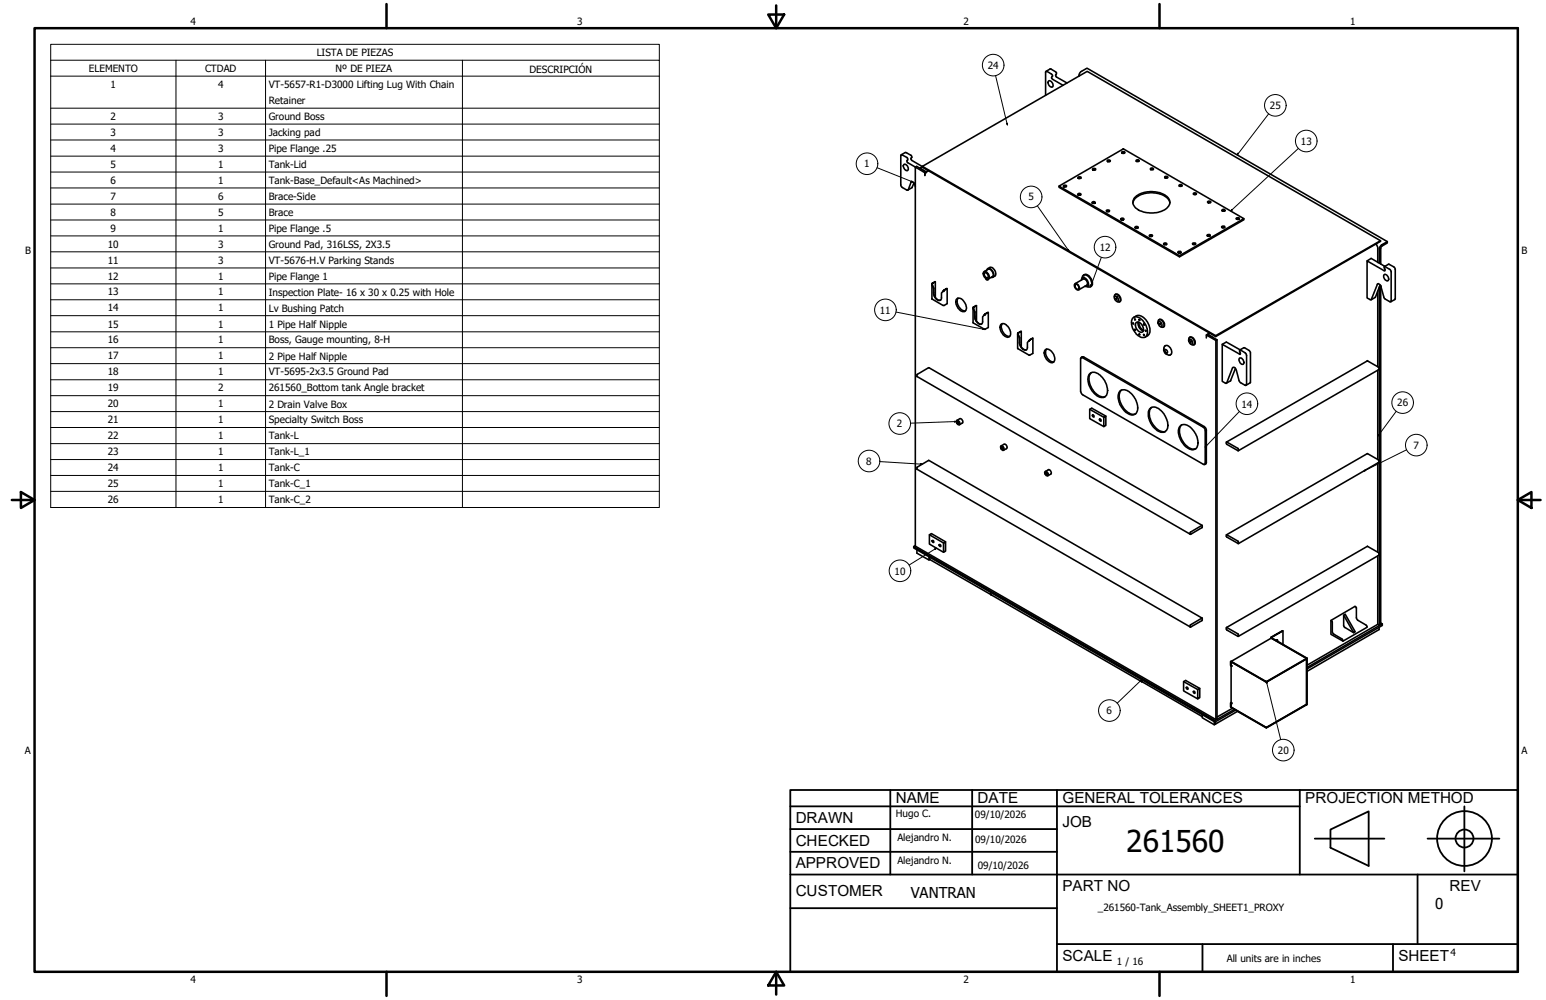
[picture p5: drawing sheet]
<svg xmlns="http://www.w3.org/2000/svg" width="432mm" height="279mm" viewBox="0 0 432 279" stroke-linecap="round" stroke-linejoin="round" font-family="sans-serif">
<!-- layer: Visible (ANSI) -->
<g fill="none" stroke="#000" stroke-width=".44">
<path d="M292.2 19.9l1.1-.7 .3 .1 1.5 1-.3 .6 .3 .6 2.9 1.7M292.7 22.8a.85 .85 0 0 1 .9 0 .85 .85 0 0 1 .5 .8 .57 .57 0 0 1-.4 .8 .57 .57 0 0 1-.7-.5zM296.9 23.8l-2.9-1.6-.3-.4 .2-.8-1.7-1.1-.2 6.7M301.4 21.2l.4-1.1 1.8-1 83.9 48.4M251.7 43.2l1.3-.6 1.5 .8 .2 .6-.3 .4 .3 .4 2.9 1.7-.7 .5M252.4 46a1.08 1.08 0 0 1 1.1 .5 1.08 1.08 0 0 1-.1 1.2 1.35 1.35 0 0 1-1-1.7zM255.3 51.1l-.5 1.3-1.2 .7M257.2 47.1l1.5 1M257.6 46.5v.2l81.9 47.3 46.1-26.6v-.2l-81.9-47.3-46.1 26.6 81.9 47.3 46.1-26.6M258.7 48.1l-2.7-1.6-.3 .2-2.2-1.2-.2-.4 .3-.5-.1-.4-1.5-.9a.26 .26 0 0 0-.3-.1 .26 .26 0 0 0-.1 .4l.1 8.3 .3 .5 1.5 .7 .9-2.2 .4-.2 .5 .4 .4 1.1M258.7 48.1l-.4 .9v-.7l-2.6-1.6v105.9l83.9 48.4 .3-.1v-106l-2.7-1.5-.3 .2M258.7 48.1l.6-.4-1 .6"/>
<path d="M295.8 52l18-10.4 33.6 19.5-18 10.3zM295.8 52v.3l33.6 19.5v-.4M297 51.9l.2-.1a.36 .36 0 0 1 .6-.1 .36 .36 0 0 1 0 .5 .36 .36 0 0 1-.6 0zM297.1 52.1h.7M301.1 54.5v-.1a.38 .38 0 0 1 .4-.4 .38 .38 0 0 1 .3 .5h-.7h.7M301.2 49.8h.7M301.2 49.5h.6a.39 .39 0 0 1-.3 .5 .39 .39 0 0 1-.4-.3zM305.1 56.8a.35 .35 0 0 1 .4-.4 .35 .35 0 0 1 .3 .4h-.7h.7M305.2 47.2a.39 .39 0 0 1 .5-.2 .39 .39 0 0 1 .2 .5h-.7zM305.2 47.4h.7M309.1 58.7h.2a.34 .34 0 0 1 .5 0 .34 .34 0 0 1-.1 .5 .34 .34 0 0 1-.5-.1h-.1zM309.1 59.1h.7"/>
<path d="M309.2 44.8l.7-.1a.36 .36 0 0 1 0 .6 .36 .36 0 0 1-.6-.2zM309.3 45.1h.7M313.3 42.5l.6-.1a.36 .36 0 0 1 0 .5 .36 .36 0 0 1-.5-.2zM313.4 42.7h.7M316.4 56.7a4.7 4.7 0 0 1 4.8-2.9 5.3 5.3 0 0 1 5.5 2.7l.1 .2M316.9 55.2a7.3 7.3 0 0 1 9.3 0 2.13 2.13 0 0 1-.9 3.4 7.7 7.7 0 0 1-8.2-.6l-.2-.2a1.92 1.92 0 0 1 0-2.6zM317.4 45.1h.7M317.4 44.7h.1a.35 .35 0 0 1 .5-.1 .35 .35 0 0 1 .1 .5 .35 .35 0 0 1-.5 0l-.3-.1zM321.3 47.1l.2-.1a.36 .36 0 0 1 .5 0 .36 .36 0 0 1 0 .5 .36 .36 0 0 1-.5-.1zM321.4 47.4h.7M325.3 49.4l.7-.1a.38 .38 0 0 1-.2 .6 .38 .38 0 0 1-.5-.4zM325.4 49.7h.7"/>
<path d="M329.3 51.8l.2-.2a.35 .35 0 0 1 .5-.1 .35 .35 0 0 1 .1 .5 .35 .35 0 0 1-.5 .1zM329.4 52h.7M333.4 54.3h.7M333.4 54l.6-.1a.39 .39 0 0 1-.1 .6 .39 .39 0 0 1-.6-.3zM337.3 56.3h.7a.38 .38 0 0 1-.2 .5 .38 .38 0 0 1-.5-.3zM337.4 56.6h.7M341.4 58.9a.35 .35 0 0 1 .3-.4 .35 .35 0 0 1 .3 .5l-.6-.1h.7M260.3 79.4v4.2l3.1 1.7 1.1-.5v-4.2M260.3 79.2v.4M260.3 79.2l.9-.5-.8 .5M260.3 79.6l.4 1M260.3 79.2h.1"/>
<path d="M260.4 79.6l.4 .9v1.3a2.07 2.07 0 0 0 1.9 2.1M260.4 79.6h-.1M260.4 79.2v.4M261.2 78.7v4.3M274.9 75.9a1.37 1.37 0 0 1 1.1 2.1 1.37 1.37 0 0 1-1.1-2.1zM274.9 75.9l1.1-.7a1.37 1.37 0 0 1 1.2 2.1l-1.3 .9h-.4v-.3M275.1 76.2a.86 .86 0 0 1 .8 .5 .86 .86 0 0 1-.2 1 .97 .97 0 0 1-.6-1.5zM275.7 75.4a.74 .74 0 0 1 .7-.4 .74 .74 0 0 1 .7 .6 1.16 1.16 0 0 1 0 1.9h-.3M275.9 75.1l.6-.4a1.62 1.62 0 0 1 1.3 2.5l-.5 .3M300.2 79.6a.72 .72 0 0 1 .9 0 .72 .72 0 0 1 .3 .8v.1a.53 .53 0 0 1-.6 .3 .53 .53 0 0 1-.4-.5zM300.2 79.3a1.09 1.09 0 0 1 1.1 .5 1.09 1.09 0 0 1-.1 1.2 1.2 1.2 0 0 1-1-1.7zM300.3 79.2l2.2-1.2a1.14 1.14 0 0 1 1 1.7l-2.2 1.3"/>
<path d="M302.1 78.2v-.3a1.08 1.08 0 0 1 1.7 .8l.2 .6a.63 .63 0 0 1-.2 .7 .63 .63 0 0 1-.8-.1M302.3 77.7a.9 .9 0 0 1 .6-1 .9 .9 0 0 1 1.1 .5 2.09 2.09 0 0 1 .5 2.9h-.8M302.6 76.9a1.6 1.6 0 0 1 2.3 1.1l.2 1.5-.6 .6M302.8 77.4l-.5 .2M304.2 79.8l-.5 .2M313.1 61.4l-.1-.1a.42 .42 0 0 1 .4-.4 .42 .42 0 0 1 .4 .4l-.7 .1h.7M317.1 63.7a.34 .34 0 0 1 .3-.5 .34 .34 0 0 1 .4 .5h-.7h.7M321 65.8l.3-.2a.34 .34 0 0 1 .5 0 .34 .34 0 0 1 0 .5 .34 .34 0 0 1-.5 0zM321.1 66h.7M325.1 68.3a.34 .34 0 0 1 .3-.4 .34 .34 0 0 1 .4 .4h-.7h.7M329.1 70.6a.39 .39 0 0 1 .3-.5 .39 .39 0 0 1 .5 .4l-.4 .2-.4-.1h.7M333.2 68.3a.39 .39 0 0 1 .3-.5 .39 .39 0 0 1 .4 .3l-.3 .3-.4-.1h.7"/>
<path d="M337.2 65.9a.39 .39 0 0 1 .4-.5 .39 .39 0 0 1 .4 .4l-.4 .2-.4-.1h.7M341.3 63.6a.39 .39 0 0 1 .3-.5 .39 .39 0 0 1 .5 .3l-.4 .3-.4-.1h.7M345.4 61.2a.39 .39 0 0 1 .3-.5 .39 .39 0 0 1 .4 .4l-.3 .2-.4-.1h.7M347.4 61.1v.3l-18 10.4M381.8 72.9l4.9 2.8v-1.3l1.5 .8 .3 .4-.1 8.7-1.7-.9-1-3.5-.4-.5a.3 .3 0 0 0-.4-.2 .3 .3 0 0 0-.2 .3l-1.7 4.2-.3 .1-.9-.6zM381.8 72.9l1.2-.7 3.8 2.2M384.2 68.2l.6 .9v4.2M385.3 73.5v-4.3l.5-.7 1.7-1v.4l-1.5 .9-.4 .4v4.6M385.4 79.6l-1.2 3.4-1.2 .8M385.6 79.8v94.6l-.3 .3M386.6 76.8a1.12 1.12 0 0 1 1.2 1.5 1.03 1.03 0 0 1-1.1-.2 1.03 1.03 0 0 1-.2-1.1zM386.7 74.5l1.2-.7 1.5 .9 .3 .5v8.3l-1.3 .8"/>
<path d="M260.7 80.6v1.3a1.84 1.84 0 0 0 2 2l.3-.5v-1.5l.4-.5M260.8 80.5l-.1 .1M263.6 81.1l-.2 .3M263.6 81.1l.9-.5-.8 .6M263.6 81.1l.1 .1M263.7 81.2l-.3 .2M267.5 83.3a2.67 2.67 0 0 1 2.4 3.1 1.1 1.1 0 0 1-1.1 .7 1.1 1.1 0 0 1-1-.8 2.03 2.03 0 0 1-.3-3zM267.6 83.3a2.65 2.65 0 0 0 2 3.6M271.8 86v4.2l3.2 1.8 1-.5v-4.2M271.8 85.9v.4M271.8 85.9l.9-.5-.8 .5M271.8 86.3l.4 .9"/>
<path d="M271.8 85.9h.1M271.9 86.2l.4 1v1.3a1.95 1.95 0 0 0 1.9 2M271.9 86.2l-.1 .1M271.9 85.9v.3M272.2 87.2v1.3a2.07 2.07 0 0 0 1.9 2.1l.3-.5v-1.6l.5-.5M272.2 87.2h.1M272.7 85.4v4.3M275.1 87.7l-.2 .3M275.1 87.7l.9-.4-.8 .5M275.1 87.7l.1 .1M275.2 87.8l-.3 .2M279.5 90.7l.2-.1a2.02 2.02 0 0 1 2.4 1.8 1.06 1.06 0 0 1 .1 1.3 1.06 1.06 0 0 1-1.1 .4 2.74 2.74 0 0 1-1.6-3.4z"/>
<path d="M279.9 90.4a2.64 2.64 0 0 0 2.1 3.6M284.2 93.3v4l3.3 2 1-.6v-4.2M284.3 93.5h.1M284.3 93v.5M284.3 93l.9-.4-.8 .5M284.3 93.5l.4 .9M284.3 93l.1 .1M284.4 93.5l.4 .9v1.3a2.07 2.07 0 0 0 1.9 2M284.4 93.1v.4M284.7 94.4v1.3a1.76 1.76 0 0 0 2.1 2l.2-.4v-1.6l.3-.5M284.8 94.4h-.1M285.2 92.6v4.2"/>
<path d="M287.6 94.9l-.3 .3M287.6 94.9l.9-.4-.8 .5M287.6 94.9l.1 .1M287.7 95l-.4 .2M292 97.7a1.88 1.88 0 0 1 2.4 1.6 1.16 1.16 0 0 1 .2 1.3 1.16 1.16 0 0 1-1 .7 2.65 2.65 0 0 1-1.6-3.6zM292.3 97.5a2.56 2.56 0 0 0 2 3.6M301.9 99.9h.4l34 19.6 .3 .6v9.5l-.4 .2-34-19.6-.4-.7zM302 99.9l.3-.2 .4 .1 33.7 19.4 .5 .9v9.2l-.4 .5M311.3 83a.63 .63 0 0 1 .4-.8 .63 .63 0 0 1 .8 .5l.2 .3a.72 .72 0 0 1 .3 .9 .72 .72 0 0 1-.8 .4l-.3-.1M311.3 82.8a.84 .84 0 0 1 .9 .4 .84 .84 0 0 1-.1 1 1.04 1.04 0 0 1-.8-1.4zM311.5 82.3a1.28 1.28 0 0 1 1.3 .5 1.28 1.28 0 0 1 0 1.5h-.1M316.3 89a1.82 1.82 0 0 1 2.8 .5 3.7 3.7 0 0 1 .9 4.5 2.33 2.33 0 0 1-3.1-1.4 3.5 3.5 0 0 1-.6-3.6z"/>
<path d="M316.7 88.6l.7-.3a2.97 2.97 0 0 1 3.3 2.1 2.79 2.79 0 0 1-.2 3.4l-.7 .4M316.9 89.2l.2 .2zM317.3 90.2a1.55 1.55 0 0 1 2 1.6 .8 .8 0 0 1-.4 1 .8 .8 0 0 1-1-.3l-.7-1.2-.1-.7zM317.9 90a2.14 2.14 0 0 0 1.4 2.5M318.1 90l.3 1.3 .9 1M318.1 89.3l.3 .2zM319.4 90.6l.2 .3zM319.9 92.3l.2 .3zM323.5 90a.79 .79 0 0 1 .9 .3 .79 .79 0 0 1 0 .9l-.6-.1zM323.5 90a.63 .63 0 0 1 .4-.8 .63 .63 0 0 1 .8 .5 .94 .94 0 0 1 .5 .9 .94 .94 0 0 1-.6 .8l-.5-.2M323.7 89.3a1.29 1.29 0 0 1 1.5 1.7l-.3 .4M325.1 97.4v.1"/>
<path d="M325.4 97.7a.57 .57 0 0 1 .6 .3 .57 .57 0 0 1-.2 .7l-.5-.6zM325.9 99a.88 .88 0 0 0 1.2-.1 .88 .88 0 0 0 .1-1.2 1.26 1.26 0 0 0-2-.9 1.46 1.46 0 0 0 .8 2.2M332 94.9a.79 .79 0 0 1 1 .3 .79 .79 0 0 1-.1 1l-.6-.3zM332 95a.63 .63 0 0 1 .5-.8 .63 .63 0 0 1 .7 .5l.2 .3a.72 .72 0 0 1 .3 .9 .72 .72 0 0 1-.8 .4l-.2-.1M332.2 94.3a1.28 1.28 0 0 1 1.4 .5 1.28 1.28 0 0 1 0 1.5h-.2M336.9 94.4v-.8l2.7 1.5M337.6 93.2l.3-.1-.7 .3 1.6 .9M339.5 93.8v.2M339.6 95.1v105.9M339.9 94.9l-.3 .2M341.4 96.2l4.9 2.8 .2-.1-.2-1.1 1.7 .9 .2 .6v8.1l-.2 .3-1.7-.9-1-3.4-.6-.8-.5 .2-1.6 4.1-.2 .2-1-.5zM341.4 96.2l1.1-.6 3.8 2.1"/>
<path d="M346.3 97.8l1.3-.6 1.3 .7 .3 .5v8.5l-1.2 .7M384.8 81.3v21.2M385.3 80.2v94.5l-.5-.3M267.1 117.5a.69 .69 0 0 1 .9 .3 .69 .69 0 0 1-.2 .9l-.5-.4zM267.3 117.5l.8-.5a.85 .85 0 0 1 .7 1.2l-.8 .5M267.3 117.8a.34 .34 0 0 1 .5 .2 .34 .34 0 0 1-.2 .4zM267.4 118l.2 .4M267.5 117.9l.2 .4M267.5 117.7v.4l.3 .3-.3-.4v-.3l-.1 .4 .4 .3M267.5 117.9l.3 .3M267.5 117.7l.3 .6zM267.6 117.7l.3 .5-.2-.4"/>
<path d="M267.7 117.9l.1 .3-.1-.3M267.8 117.9v.1M304.4 114.4l3.9 2.2M304.5 104.3a2.33 2.33 0 0 1 3.1 .9 4.8 4.8 0 0 1 1.3 5.4 2.13 2.13 0 0 1-3.2-.6 4.9 4.9 0 0 1-1.5-5.4zM304.8 104.1a3.9 3.9 0 0 0 .5 4.9 3.3 3.3 0 0 0 3.4 1.8M305.1 116a.28 .28 0 0 1 .4 .1 .28 .28 0 0 1-.2 .4zM307.1 117l.2 .1a.27 .27 0 0 1 .3 .3 .27 .27 0 0 1-.3 .2 .27 .27 0 0 1-.2-.3zM308.3 116.6l.6-.3v2.6l-.6 .3zM308.9 116.3l-4-2.3-.5 .4v2.6l3.9 2.2M312.7 109.3a2.25 2.25 0 0 1 3.3 .7 4.9 4.9 0 0 1 1.4 5.4l-.2 .2a2.66 2.66 0 0 1-3.6-1.4 4.3 4.3 0 0 1-.9-4.9zM313.2 109a4.1 4.1 0 0 0 .7 5.1 3.1 3.1 0 0 0 3.2 1.5M321.4 113.9a3.3 3.3 0 0 1 3.8 1.9 4.2 4.2 0 0 1 .6 4.5 2.13 2.13 0 0 1-3.3-.6 4.9 4.9 0 0 1-1.4-5.4z"/>
<path d="M321.6 113.9a3.6 3.6 0 0 0 .2 4.3 3.6 3.6 0 0 0 3.7 2.3M329.9 118.8a2.94 2.94 0 0 1 3.5 1.7 4 4 0 0 1 .5 4.9 2.97 2.97 0 0 1-3.7-1.8 4.1 4.1 0 0 1-.6-4.5zM330.1 118.7a4.1 4.1 0 0 0 .6 5.1 3.3 3.3 0 0 0 3.2 1.6M345.1 102.9l-1.4 3.5-1.2 .7M346.2 100.1a1.07 1.07 0 0 1 1 .5 1.07 1.07 0 0 1 0 1.2 1.26 1.26 0 0 1-1-1.7zM384.8 103.4v25M279.5 124.7a.68 .68 0 0 1 .8 .3 .68 .68 0 0 1-.2 .9l-.6-.6zM279.6 124.6l.8-.5a.77 .77 0 0 1 .8 .4 .77 .77 0 0 1-.1 .8l-.8 .5M279.7 125.1l.2 .4M279.7 124.9a.34 .34 0 0 1 .4 .2 .34 .34 0 0 1-.1 .4l-.3-.2zM279.8 124.8l.1 .7h.3l-.4-.2v-.5l.2 .6 .2 .1-.2-.2-.1-.5 .1 .5 .2 .1-.2-.5 .2 .4M279.8 125.1l.2 .3"/>
<path d="M279.9 125l.2 .3M280 125l.2 .3M280 125l.2 .2M280.1 125l.1 .2M292 131.8l.8-.5a.81 .81 0 0 1 .7 1.2l-.8 .4M292 131.7a.8 .8 0 0 1 .5 1.3 .87 .87 0 0 1-.5-1.3zM292 132a.34 .34 0 0 1 .5 .2 .34 .34 0 0 1-.2 .5l-.3-.3zM292.1 132.3l.2 .3M292.1 132l.1 .5 .3 .2M292.2 132.2l.2 .3M292.2 132v.4l.3 .3M292.2 132.1l.3 .4"/>
<path d="M292.2 132v.3l.3 .3-.3-.6M292.3 132l.3 .5M292.4 132.1l.1 .4M292.4 132l.2 .5M292.4 132.1l.1 .3M292.5 132.3v-.2v.2M342.5 123.5l3.3 1.8 .1 .6-3.3-1.8zM342.6 123.5l39.3-22.7 3.3 1.9v.6l-39.3 22.6M384.8 129.3v25M255.7 152.4l-.5 .3 84.1 48.6v.4l-84.1-48.6v-.4M256.1 153.7v.9l3.4 1.9 .2-.2v-.5M259.5 155.6v.9"/>
<path d="M259.6 149.4l3.9 2.3M259.7 156.3l17 9.8M260.3 151.1l.5 .1v.4l-.4-.2zM262.3 152.1l.5 .2v.4l-.5-.2zM263.5 151.7l.6-.3v2.6l-.6 .3zM264.1 151.4l-3.9-2.3-.6 .3v2.6l3.9 2.3M332.5 148.7l3.3-1.9-.1 .6-3.2 1.9zM335.8 146.8l-76.3-44.1-3.3 1.9-.1 .6 76.4 44.1M342.5 149.5l3.3 1.7 .1 .6-3.3-1.7zM342.6 149.4l39.3-22.7 3.3 2v.5l-39.3 22.7M384.8 155.3v19.1M276.7 165.5v.7l42.1 24.2"/>
<path d="M332.5 174.6l3.3-1.9-.1 .7-3.2 1.8zM335.8 172.7l-76.3-44-3.3 1.8-.1 .6 76.4 44.1M342.5 175.4l3.3 1.7 .1 .7-3.3-1.8zM342.6 175.3l39.3-22.6 3.3 1.9-.1 .5-39.2 22.7M355 178.1v.3M355 178.3l9.9 5.8M355 178.3l-11.2 6.5M355.1 178.3l10 5.6M355.1 178.3l-.1-.2 3.3-1.8-3.1 1.9 9.9 5.7M356.5 178.9l.2-.1 .1 .3M356.7 178.8v.3M358.3 176.3v3.7"/>
<path d="M371.7 173.4l.4 .3 .1 3.1 .3 .4 2.3 1.3 .3 .6 6.7-3.8-.3-.7-2.5-1.6-.2-3.3-.3-.3-6.8 4v3.8l3.4 1.9M375.3 171.9l2.8 4.9 .4-.3-2.8-4.9-.4 .3v3.2l2.8 1.7M384.8 174.4l-19.7 11.5M385.2 175.3v.6l-20.1 11.7M385.6 174.1l.5 .2v.5l-21 12.1M386.1 174.3l-21 12.2M318.8 189.9v.7l.2-.1 16.8 9.7M330.6 190.4l3.9 2.3M331.4 192l.4 .2-.1 .4-.3-.2zM333.4 193.1l.4 .3-.1 .3-.3-.2zM334.5 192.7l.6-.4v2.6l-.6 .4zM335.1 192.3l-3.9-2.2-.6 .3v2.6l3.9 2.3"/>
<path d="M335.8 199.6v.9l3.4 2M343.7 196.3l.3 1.4 9.7 5.7-9.7-5.6-.3-.3zM343.9 186l.1 .1-.3-.2v-1.1l9.7 5.6M343.9 184.8h-.2M343.9 186.1v10.2M343.9 196.3h-.2M344.2 197.9l-4.3 2.4M344.7 198.2l-5.4 3.1M345.1 198.4l-5.8 3.3M345.6 198.8l-6.1 3.5M353.4 190.4l-9.4-5.4-.1 1.1-.2-.1v-1.2h.2l9.9 5.6 11.1-6.4v12.9M364.9 184.1l-11 6.4-.5-.1"/>
<path d="M364.9 184.1v12.7l-11.3 6.4-9.9-5.7v-1l.3 .2-.1-.3M364.9 196.9l-11.2 6.4M364.9 196.9l-11.2 6.5M365.1 183.9l-.2 13M339.2 201.6v.9l.3-.2M339.5 201.7v.6"/>
<circle cx="311.8" cy="83.5" r=".14"/>
<circle cx="316.5" cy="90.4" r=".14"/>
<circle cx="317" cy="92.2" r=".11"/>
<circle cx="318.3" cy="93.5" r=".14"/>
<circle cx="319.5" cy="93.6" r=".12"/>
<circle cx="324" cy="90.6" r=".13"/>
<circle cx="332.5" cy="95.5" r=".13"/>
</g>
<g fill="#000">
<circle cx="263.4" cy="81.4" r=".22"/>
<circle cx="274.9" cy="88" r=".22"/>
<circle cx="326" cy="99" r=".22"/>
<circle cx="343.9" cy="186.1" r=".22"/>
<circle cx="343.9" cy="196.4" r=".22"/>
</g>
<g fill="none" stroke="#000" stroke-width=".28">
<path d="M14.2 16.8v-4.4h169.9v4.4M14.2 16.8h169.9v4.5M14.2 16.8v125h169.9v-120.5M49.1 16.8v125M74.2 16.8v125M129.2 16.8v125M14.2 21.3h169.9M14.2 30.2h169.9M14.2 34.7h169.9M14.2 39.1h169.9M278.1 21.1l3.3 13.8M281.1 34.5l.3-.1v.5z"/>
<path d="M354.3 31.8l-8.7 11.4M14.2 43.6h169.9M14.2 48.1h169.9M14.2 52.5h169.9M14.2 57h169.9M245 46.9l10 4M254.6 50.5l.4 .4-.6-.2zM289.8 57.5l8.8 12.6M344 58.5l.2 .2-.4 .2zM345.8 42.8l.1 .1-.3 .3zM362.6 41.5l-18.8 17.4M14.2 61.5h169.9"/>
<path d="M14.2 65.9h169.9M14.2 70.4h169.9M14.2 74.9h169.9M14.2 79.3h169.9M298.2 69.8l.2-.1 .2 .4zM304.7 79.6h.2l-.3 .5zM307.6 71.9l-3 8.2M14.2 83.8h169.9M14.2 88.2h169.9M14.2 92.7h169.9M14.2 97.2h169.9M250.3 87.2l24.7 4.8"/>
<path d="M274.6 91.8l.4 .2h-.5zM14.2 101.6h169.9M14.2 106.1h169.9M14.2 110.6h169.9M14.2 115h169.9M14.2 119.4h169.9M266.6 117.7l.5 .1-.5 .1zM267.1 117.8l-12.8 .4M346.1 115l-9.5 9.9M390 114.9l-5.2 7M14.2 124h169.9M14.2 128.4h169.9"/>
<path d="M14.2 132.8h169.9M14.2 137.3h169.9M245.7 129l11.9 .7M257 129.5l.6 .2-.6 .1zM336.9 124.4l.2 .2-.5 .3zM380.9 131.6l.4-.3 .1 .2zM385.1 121.4l.2 .1-.5 .4zM392.9 125.7l-12 5.9M261 153.3l.6-.1-.4 .3zM261.6 153.2l-7.7 4.7M318.4 190.2l.4-.3-.2 .5zM318.8 189.9l-6.8 6.6"/>
<path d="M353.7 190.4l.2 .4-.2 .1zM353.7 190.4l4 16.2"/>
<circle cx="277.4" cy="18.2" r="3"/>
<circle cx="356.2" cy="29.4" r="3"/>
<circle cx="364.8" cy="39.4" r="3"/>
<circle cx="242.2" cy="45.8" r="3"/>
<circle cx="288" cy="55" r="3"/>
<circle cx="308.6" cy="69.1" r="3"/>
<circle cx="247.3" cy="86.6" r="3"/>
<circle cx="251.3" cy="118.3" r="3"/>
<circle cx="348.3" cy="112.8" r="3"/>
<circle cx="391.8" cy="112.5" r="3"/>
<circle cx="242.7" cy="128.8" r="3"/>
<circle cx="395.6" cy="124.4" r="3"/>
<circle cx="251.4" cy="159.5" r="3"/>
<circle cx="309.8" cy="198.5" r="3"/>
<circle cx="358.4" cy="209.6" r="3"/>
</g>
<!-- layer: Borde (ANSI) -->
<g fill="none" stroke="#000" stroke-width=".7">
<path d="M9.7 7.9h414.2v263.6h-414.2zM107.9 1.1v6.8M214.6 4.1h4.4l-2.2 3.8zM216.8 1.5v6.4M323.8 1.1v6.8M3.3 139.7h6.4M5.8 137.5l3.9 2.2-3.9 2.2zM423.9 139.7l3.8-2.2v4.4zM423.9 139.7h6.4M107.9 271.5v6.8M216.8 271.5l2.2 3.8h-4.4zM216.8 271.5v6.4"/>
<path d="M323.8 271.5v6.8"/>
</g>
<!-- layer: Title (ANSI)-1 -->
<g fill="none" stroke="#000" stroke-width=".51">
<path d="M220.7 220.7h203.2v50.8h-203.2zM220.7 225.3h142.3M220.7 231.6h74.5M220.7 238h74.5M248.7 220.7v23.6M271.5 220.7v23.6M295.2 220.7v50.8M363 220.7v23.6M367.2 234.3h19.5M371.6 231.8l10.7-5.1v15.2l-10.7-5zM398.7 234.3h20.1M409 225.3v18.2"/>
<path d="M220.7 244.3h203.2M220.7 253.7h74.5M395.9 244.3v19.5M295.2 263.8h128.7M335.9 263.8v7.7M389.1 263.8v7.7"/>
<circle cx="409" cy="234.3" r="7.7"/>
<circle cx="409" cy="234.3" r="2.51"/>
</g>
<g fill="#000">
<path d="M281.1 34.5l.3-.1v.5zM254.6 50.5l.4 .4-.6-.2zM344 58.5l.2 .2-.4 .2zM345.8 42.8l.1 .1-.3 .3zM298.2 69.8l.2-.1 .2 .4zM304.7 79.6h.2l-.3 .5zM274.6 91.8l.4 .2h-.5zM266.6 117.7l.5 .1-.5 .1zM257 129.5l.6 .2-.6 .1zM336.9 124.4l.2 .2-.5 .3zM380.9 131.6l.4-.3 .1 .2zM385.1 121.4l.2 .1-.5 .4z"/>
<path d="M261 153.3l.6-.1-.4 .3zM318.4 190.2l.4-.3-.2 .5zM353.7 190.4l.2 .4-.2 .1z"/>
</g>
<text font-size="8.4" x="314.6" y="238.1">261560</text>
<g font-size="4.3">
<text x="250.2" y="224.2">NAME</text>
<text x="273" y="224.2">DATE</text>
<text x="296.7" y="224.3">GENERAL TOLERANCES</text>
<text x="364.6" y="224.3">PROJECTION METHOD</text>
<text x="222.2" y="229.9">DRAWN</text>
<text x="296.7" y="230.9">JOB</text>
<text x="222.2" y="236.3">CHECKED</text>
<text x="222.2" y="242.6">APPROVED</text>
<text x="222.2" y="250.3">CUSTOMER</text>
<text x="296.7" y="249">PART NO</text>
<text x="404.8" y="248.9">REV</text>
<text x="296.7" y="268.4">SCALE</text>
<text x="390.6" y="268.4">SHEET</text>
</g>
<g font-size="4.2">
<text x="254.4" y="250.8">VANTRAN</text>
<text x="400.9" y="254">0</text>
</g>
<g font-size="2.8">
<text x="53.2" y="6.9">4</text>
<text x="161.2" y="6.9">3</text>
<text x="269.1" y="6.9">2</text>
<text x="377.1" y="6.9">1</text>
<text x="88.5" y="15.6">LISTA DE PIEZAS</text>
<text x="24.8" y="20.1">ELEMENTO</text>
<text x="57.3" y="20.1">CTDAD</text>
<text x="93.7" y="20.1">Nº DE PIEZA</text>
<text x="147.9" y="20.4">DESCRIPCIÓN</text>
<text x="275.9" y="19.2">24</text>
<text x="30.9" y="24.6">1</text>
<text x="60.9" y="24.6">4</text>
<text x="75.1" y="24.6">VT-5657-R1-D3000 Lifting Lug With Chain</text>
<text x="75.1" y="29.1">Retainer</text>
<text x="30.9" y="33.5">2</text>
<text x="60.9" y="33.5">3</text>
<text x="75.1" y="33.5">Ground Boss</text>
<text x="354.7" y="30.5">25</text>
<text x="30.9" y="38">3</text>
<text x="60.9" y="38">3</text>
<text x="75.1" y="38">Jacking pad</text>
<text x="363.3" y="40.4">13</text>
<text x="30.9" y="42.4">4</text>
<text x="30.9" y="46.9">5</text>
<text x="60.9" y="42.4">3</text>
<text x="60.9" y="46.9">1</text>
<text x="75.1" y="42.4">Pipe Flange .25</text>
<text x="75.1" y="46.9">Tank-Lid</text>
<text x="241.4" y="46.7">1</text>
<text x="30.9" y="51.3">6</text>
<text x="60.9" y="51.3">1</text>
<text x="75.1" y="51.4">Tank-Base_Default&lt;As Machined&gt;</text>
<text x="30.9" y="55.8">7</text>
<text x="60.9" y="55.8">6</text>
<text x="75.1" y="55.8">Brace-Side</text>
<text x="287.3" y="56">5</text>
<text x="30.9" y="60.3">8</text>
<text x="30.9" y="64.7">9</text>
<text x="60.9" y="60.3">5</text>
<text x="60.9" y="64.7">1</text>
<text x="75.1" y="60.3">Brace</text>
<text x="75.1" y="64.8">Pipe Flange .5</text>
<text x="7" y="70.9">B</text>
<text x="30.1" y="69.2">10</text>
<text x="60.9" y="69.2">3</text>
<text x="75.1" y="69.2">Ground Pad, 316LSS, 2X3.5</text>
<text x="307.1" y="70.1">12</text>
<text x="424.9" y="70.9">B</text>
<text x="30.1" y="73.7">11</text>
<text x="60.9" y="73.7">3</text>
<text x="75.1" y="73.7">VT-5676-H.V Parking Stands</text>
<text x="30.1" y="78.1">12</text>
<text x="30.1" y="82.5">13</text>
<text x="60.9" y="78.1">1</text>
<text x="60.9" y="82.5">1</text>
<text x="75.1" y="78.1">Pipe Flange 1</text>
<text x="75.1" y="82.6">Inspection Plate- 16 x 30 x 0.25 with Hole</text>
<text x="30.1" y="87">14</text>
<text x="60.9" y="87">1</text>
<text x="75.1" y="87.1">Lv Bushing Patch</text>
<text x="245.7" y="87.6">11</text>
<text x="30.1" y="91.5">15</text>
<text x="30.1" y="95.9">16</text>
<text x="60.9" y="91.5">1</text>
<text x="60.9" y="95.9">1</text>
<text x="75.1" y="91.5">1 Pipe Half Nipple</text>
<text x="75.1" y="95.9">Boss, Gauge mounting, 8-H</text>
<text x="30.1" y="100.4">17</text>
<text x="60.9" y="100.4">1</text>
<text x="75.1" y="100.5">2 Pipe Half Nipple</text>
<text x="30.1" y="104.9">18</text>
<text x="60.9" y="104.8">1</text>
<text x="75.1" y="104.9">VT-5695-2x3.5 Ground Pad</text>
<text x="30.1" y="109.3">19</text>
<text x="30.1" y="113.8">20</text>
<text x="60.9" y="109.3">2</text>
<text x="60.9" y="113.8">1</text>
<text x="75.1" y="109.3">261560_Bottom tank Angle bracket</text>
<text x="75.1" y="113.9">2 Drain Valve Box</text>
<text x="346.7" y="113.9">14</text>
<text x="390.3" y="113.5">26</text>
<text x="30.1" y="118.3">21</text>
<text x="60.9" y="118.2">1</text>
<text x="75.1" y="118.3">Specialty Switch Boss</text>
<text x="250.5" y="119.4">2</text>
<text x="30.1" y="122.7">22</text>
<text x="60.9" y="122.7">1</text>
<text x="75.1" y="122.7">Tank-L</text>
<text x="394.8" y="125.3">7</text>
<text x="30.1" y="127.2">23</text>
<text x="30.1" y="131.6">24</text>
<text x="60.9" y="127.2">1</text>
<text x="60.9" y="131.6">1</text>
<text x="75.1" y="127.2">Tank-L_1</text>
<text x="75.1" y="131.7">Tank-C</text>
<text x="241.9" y="129.9">8</text>
<text x="30.1" y="136.1">25</text>
<text x="60.9" y="136.1">1</text>
<text x="75.1" y="136.1">Tank-C_1</text>
<text x="30.1" y="140.6">26</text>
<text x="60.9" y="140.6">1</text>
<text x="75.1" y="140.6">Tank-C_2</text>
<text x="249.9" y="160.5">10</text>
<text x="309.1" y="199.6">6</text>
<text x="6.9" y="210.6">A</text>
<text x="356.9" y="210.6">20</text>
<text x="424.9" y="210.6">A</text>
<text x="250.2" y="228.3">Hugo C.</text>
<text x="272.3" y="228.4">09/10/2026</text>
<text x="250.6" y="234.9">Alejandro N.</text>
<text x="272.4" y="235.6">09/10/2026</text>
<text x="250.6" y="241.5">Alejandro N.</text>
<text x="273.1" y="242.8">09/10/2026</text>
<text x="306.6" y="254.5">_261560-Tank_Assembly_SHEET1_PROXY</text>
<text x="312" y="269.7">1 / 16</text>
<text x="342.6" y="268.7">All units are in inches</text>
<text x="405.1" y="267.1">4</text>
<text x="53.2" y="274.6">4</text>
<text x="161.2" y="274.6">3</text>
<text x="269.1" y="274.6">2</text>
<text x="377.1" y="274.6">1</text>
</g>
</svg>
